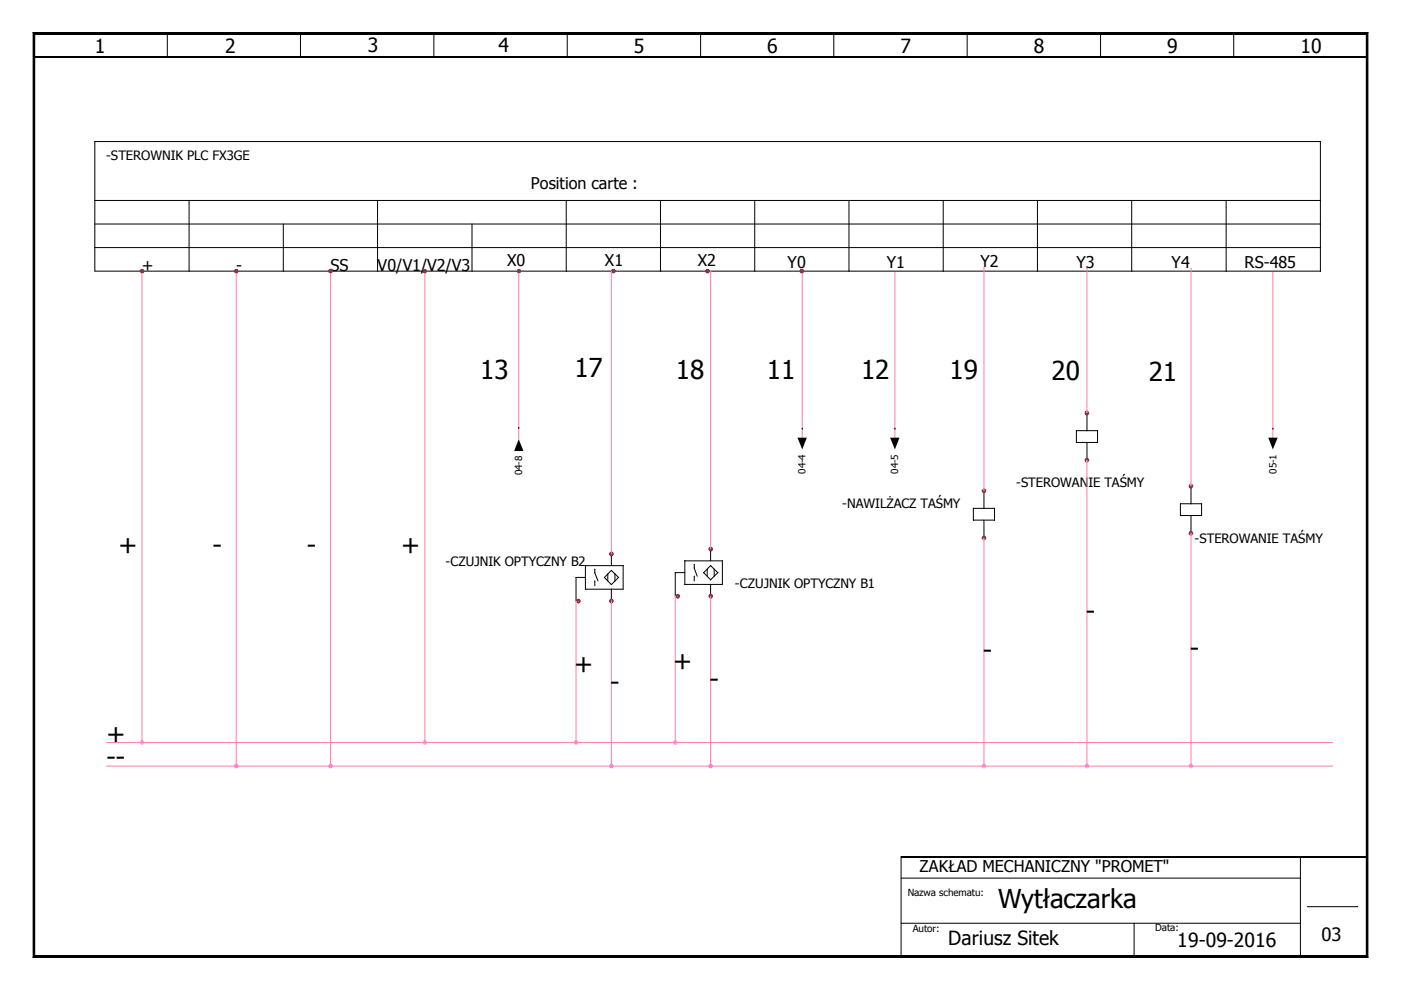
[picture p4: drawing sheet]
<svg xmlns="http://www.w3.org/2000/svg" width="297mm" height="210mm" viewBox="0 0 297 210" stroke-linecap="round" stroke-linejoin="round" font-family="sans-serif">
<path d="M.1 0h296.8v209.8h-296.8z" fill="none" stroke="#fff" stroke-width=".21"/>
<g fill="none" stroke="#000" stroke-width=".21">
<path d="M7 6.9l.4 .3zM7 6.9h283zM7 6.9v196.1zM7 6.9h283v196.1h-283zM7.4 7.2h282.3zM7.4 7.2v195.4zM7.4 7.2h282.3v195.4h-282.3zM35.5 7.1v4.9M63.8 7.1l-.1 4.9M92 7.1v4.9M120.3 7.1v4.9M148.6 7.1l-.1 4.9"/>
<path d="M176.8 7.1v4.9M205.1 7.1h.1M205.1 7.1v4.9M233.4 7.1l-.1 4.9M261.6 7.1v4.9M289.7 7.2l.3-.3zM289.7 7.2v195.4zM290 6.9v196.1zM20.1 30h259.8l.1 27.5h-259.9zM20.1 47.5h259.9M20.1 42.5h259.9M20.1 52.5h259.9"/>
<path d="M40.1 42.5v15M60.1 47.5v10M80 42.5v15M100.1 47.5v10M120.1 42.5v15M140 42.5v15M160 42.5v15M180 42.5v15M200 42.5v15M220 42.5v15M239.9 42.5v15M260 42.5v15"/>
<path d="M110 90.6h.1M170.1 90.8h.1M189.7 90.8h.1M269.9 90.8h.1M191 195.7h84.8M191 186.2h84.8M191.1 181.6l-.1 21.2M240.4 195.7l.1 7.1M275.7 181.6h.1M275.7 181.6v21.2M277.2 192.2h10.7M7 203l.4-.4z"/>
<path d="M7 203h283zM7.4 202.6h282.3zM7.4 202.6l-.4 .4zM289.7 202.6l.3 .4z"/>
</g>
<path d="M7 7.1h283M7.2 6.9v196.1M7.2 12h282.7M289.9 6.9v196.1M191 181.6h98.9M7 202.8h283" fill="none" stroke="#000" stroke-width=".34"/>
<path d="M7 6.9l.4 .3zM289.7 7.2l.3-.3zM110 93.1l1 2.5h-2zM169.1 92.8h2l-1 2.5zM188.7 92.8h2l-1 2.5zM268.9 92.8h2l-1 2.5zM7 203l.4-.4zM7.4 202.6l-.4 .4zM289.7 202.6l.3 .4z" fill="#000"/>
<path d="M30.1 57.5v99.9M50.1 57.5v104.9M70.1 57.5v104.9M90.1 57.5h.1M90.1 57.5v99.9M110 58.2v34.9M170.1 57.8v35M189.7 57.8h.1M189.7 57.8v35M269.9 57.8v35M22.6 157.4h99.6M22.6 162.4h107.1" fill="none" stroke="#ff7f9f" stroke-width=".21"/>
<g fill="#a50000">
<path d="M170 57.4l.4-.2 .1 .3z"/>
<path d="M170.2 57l.2 .2-.4 .2z"/>
<path d="M169.8 57h.4l-.2 .4z"/>
<path d="M169.6 57.2l.2-.2 .2 .4z"/>
<path d="M169.6 57.2l.4 .3h-.5z"/>
<path d="M169.5 57.5h.5l-.4 .3z"/>
<path d="M169.6 57.8l.4-.3-.2 .5z"/>
<path d="M170 57.5l.2 .5h-.4z"/>
<path d="M170 57.5l.4 .3-.2 .2z"/>
<path d="M170 57.5h.5l-.1 .3z"/>
<path d="M150.1 57.4l.3-.2 .1 .3z"/>
<path d="M150.2 57l.2 .2-.4 .2z"/>
<path d="M149.9 57h.3l-.2 .4z"/>
<path d="M149.6 57.2l.3-.2 .1 .4z"/>
<path d="M149.6 57.2l.4 .3h-.5z"/>
<path d="M149.5 57.5h.5l-.4 .3z"/>
<path d="M149.6 57.8l.4-.3-.1 .5z"/>
<path d="M150 57.5l.2 .5h-.3z"/>
<path d="M150 57.5l.4 .3-.2 .2z"/>
<path d="M150.1 57.5h.4l-.1 .3z"/>
<path d="M130.1 57.4l.3-.2 .2 .3z"/>
<path d="M130.2 57l.2 .2-.4 .2z"/>
<path d="M129.9 57h.3l-.2 .4z"/>
<path d="M129.6 57.2l.3-.2 .1 .4z"/>
<path d="M129.6 57.2l.4 .3h-.5z"/>
<path d="M129.5 57.5h.5l-.4 .3z"/>
<path d="M129.6 57.8l.4-.3-.1 .5z"/>
<path d="M130 57.5l.2 .5h-.3z"/>
<path d="M130 57.5l.4 .3-.2 .2z"/>
<path d="M130.1 57.5h.5l-.2 .3z"/>
<path d="M110.1 57.4l.3-.2 .1 .3z"/>
<path d="M110.2 57l.2 .2-.3 .2z"/>
<path d="M109.9 57h.3l-.1 .4z"/>
<path d="M109.6 57.2l.3-.2 .1 .4z"/>
<path d="M109.6 57.2l.4 .2-.4 .1z"/>
<path d="M109.6 57.5h.4l-.4 .3z"/>
<path d="M109.6 57.8l.4-.3-.1 .5z"/>
<path d="M110 57.5l.2 .5h-.3z"/>
<path d="M110.1 57.5l.3 .3-.2 .2z"/>
<path d="M110.1 57.5h.4l-.1 .3z"/>
</g>
<g fill="#ff7fdf">
<path d="M90.1 157.4l.4-.3v.3z"/>
<path d="M90.2 156.9l.3 .2-.4 .3z"/>
<path d="M89.9 156.9h.3l-.1 .5z"/>
<path d="M89.7 157.1l.2-.2 .1 .5z"/>
<path d="M89.7 157.1l.3 .3h-.4z"/>
<path d="M89.6 157.4h.4l-.3 .3z"/>
<path d="M89.7 157.7l.3-.3-.1 .5z"/>
<path d="M90 157.5l.2 .4h-.3z"/>
<path d="M90.1 157.4l.4 .3-.3 .2z"/>
<path d="M90.1 157.4h.4v.3z"/>
</g>
<g fill="#a50000">
<path d="M90.1 57.4l.4-.2v.3z"/>
<path d="M90.2 57l.3 .2-.4 .2z"/>
<path d="M89.9 57h.3l-.1 .4z"/>
<path d="M89.7 57.2l.2-.2 .1 .4z"/>
<path d="M89.7 57.2l.3 .2-.4 .1z"/>
<path d="M89.6 57.5h.4l-.3 .3z"/>
<path d="M89.7 57.8l.3-.3-.1 .5z"/>
<path d="M90 57.5l.2 .5h-.3z"/>
<path d="M90.1 57.5l.4 .3-.3 .2z"/>
<path d="M90.1 57.5h.4v.3z"/>
</g>
<g fill="#ff7fdf">
<path d="M70.1 162.4l.4-.3 .1 .3z"/>
<path d="M70.2 161.9l.3 .2-.4 .3z"/>
<path d="M69.9 161.9h.3l-.1 .4z"/>
<path d="M69.7 162.1l.2-.2 .2 .4z"/>
<path d="M69.7 162.1l.3 .3h-.4z"/>
<path d="M69.6 162.4h.4l-.3 .3z"/>
<path d="M69.7 162.7l.4-.2-.2 .4z"/>
<path d="M70.1 162.5l.1 .4h-.3z"/>
<path d="M70.1 162.4l.4 .3-.3 .2z"/>
<path d="M70.1 162.4h.5l-.1 .3z"/>
</g>
<g fill="#a50000">
<path d="M70.1 57.4l.4-.2 .1 .3z"/>
<path d="M70.2 57l.3 .2-.4 .2z"/>
<path d="M69.9 57h.3l-.1 .4z"/>
<path d="M69.7 57.2l.2-.2 .2 .4z"/>
<path d="M69.7 57.2l.3 .3h-.4z"/>
<path d="M69.6 57.5h.4l-.3 .3z"/>
<path d="M69.7 57.8l.4-.3-.2 .5z"/>
<path d="M70.1 57.5l.1 .5h-.3z"/>
<path d="M70.1 57.5l.4 .3-.3 .2z"/>
<path d="M70.1 57.5h.5l-.1 .3z"/>
</g>
<g fill="#ff7fdf">
<path d="M50.1 162.4l.4-.3 .1 .3z"/>
<path d="M50.2 161.9l.3 .2-.4 .3z"/>
<path d="M49.9 161.9h.3l-.1 .4z"/>
<path d="M49.7 162.1l.2-.2 .2 .4z"/>
<path d="M49.7 162.1l.3 .3h-.4z"/>
<path d="M49.6 162.4h.4l-.3 .3z"/>
<path d="M49.7 162.7l.4-.2-.2 .4z"/>
<path d="M50.1 162.5l.1 .4h-.3z"/>
<path d="M50.1 162.4l.4 .3-.3 .2z"/>
<path d="M50.1 162.4h.5l-.1 .3z"/>
</g>
<g fill="#a50000">
<path d="M50.1 57.4l.4-.2 .1 .3z"/>
<path d="M50.2 57l.3 .2-.4 .2z"/>
<path d="M49.9 57h.3l-.1 .4z"/>
<path d="M49.7 57.2l.2-.2 .2 .4z"/>
<path d="M49.7 57.2l.3 .3h-.4z"/>
<path d="M49.6 57.5h.4l-.3 .3z"/>
<path d="M49.7 57.8l.4-.3-.2 .5z"/>
<path d="M50.1 57.5l.1 .5h-.3z"/>
<path d="M50.1 57.5l.4 .3-.3 .2z"/>
<path d="M50.1 57.5h.5l-.1 .3z"/>
</g>
<g fill="#ff7fdf">
<path d="M30.1 157.4l.4-.3 .1 .3z"/>
<path d="M30.3 156.9l.2 .2-.4 .3z"/>
<path d="M30 156.9h.3l-.2 .5z"/>
<path d="M29.7 157.1l.3-.2 .1 .5z"/>
<path d="M29.7 157.1l.4 .3h-.5z"/>
<path d="M29.6 157.4h.5l-.4 .3z"/>
<path d="M29.7 157.7l.4-.2-.1 .4z"/>
<path d="M30.1 157.5l.2 .4h-.3z"/>
<path d="M30.1 157.4l.4 .3-.2 .2z"/>
<path d="M30.1 157.4h.5l-.1 .3z"/>
</g>
<g fill="#a50000">
<path d="M30.1 57.4l.4-.2 .1 .3z"/>
<path d="M30.3 57l.2 .2-.4 .2z"/>
<path d="M30 57h.3l-.2 .4z"/>
<path d="M29.7 57.2l.3-.2 .1 .4z"/>
<path d="M29.7 57.2l.4 .3h-.5z"/>
<path d="M29.6 57.5h.5l-.4 .3z"/>
<path d="M29.7 57.8l.4-.3-.1 .5z"/>
<path d="M30.1 57.5l.2 .5h-.3z"/>
<path d="M30.1 57.5l.4 .3-.2 .2z"/>
<path d="M30.1 57.5h.5l-.1 .3z"/>
</g>
<g fill="none" stroke="#000" stroke-width=".21">
<path d="M145.2 118.9h8v5h-8zM147.2 119.7v.7M150.7 119.9l-1.5 1.5M150.7 119.9l1.5 1.5M150.7 119.9h.1M150.7 116.4v2.5M145.2 121.4h-2v5M147.2 120.4l.6 1.8M147.2 120.4h.1M147.2 122.2v1M149.2 121.4h.1M149.2 121.4l1.5 1.5"/>
<path d="M150 120.7l-.1 1.5M150.7 123.9v2.5M150.7 122.9h.1M151.5 120.7l-.1 1.5M152.2 121.4h.1M152.2 121.4l-1.5 1.5"/>
</g>
<g fill="#a50000">
<path d="M150.7 126.4l.4-.3 .1 .3z"/>
<path d="M150.8 125.9l.3 .2-.4 .3z"/>
<path d="M150.5 125.9h.3l-.1 .5z"/>
<path d="M150.3 126.1l.2-.2 .2 .5z"/>
<path d="M150.3 126.1l.3 .3h-.4z"/>
<path d="M150.2 126.4h.4l-.3 .3z"/>
<path d="M150.3 126.7l.4-.2-.2 .4z"/>
<path d="M150.7 126.5l.1 .4h-.3z"/>
<path d="M150.7 126.4l.4 .3-.3 .2z"/>
<path d="M150.7 126.4h.5l-.1 .3z"/>
<path d="M150.7 116.4l.4-.3 .1 .3z"/>
<path d="M150.8 116l.3 .1-.4 .3z"/>
<path d="M150.5 116h.3l-.1 .4z"/>
<path d="M150.3 116.1l.2-.1 .2 .4z"/>
<path d="M150.3 116.1l.3 .3h-.4z"/>
<path d="M150.2 116.4l.4 .1-.3 .2z"/>
<path d="M150.3 116.7l.4-.2-.2 .4z"/>
<path d="M150.7 116.5l.1 .4h-.3z"/>
<path d="M150.7 116.5l.4 .2-.3 .2z"/>
<path d="M150.7 116.5l.5-.1-.1 .3z"/>
<path d="M143.7 126.4l.4-.3 .1 .3z"/>
<path d="M143.8 125.9l.3 .2-.4 .3z"/>
<path d="M143.5 125.9h.3l-.1 .5z"/>
<path d="M143.3 126.1l.2-.2 .2 .5z"/>
<path d="M143.3 126.1l.3 .3h-.4z"/>
<path d="M143.2 126.4h.4l-.3 .3z"/>
<path d="M143.3 126.7l.4-.2-.2 .4z"/>
<path d="M143.7 126.5l.1 .4h-.3z"/>
<path d="M143.7 126.4l.4 .3-.3 .2z"/>
<path d="M143.7 126.4h.5l-.1 .3z"/>
</g>
<g fill="none" stroke="#000" stroke-width=".21">
<path d="M124.1 119.9h8v5h-8zM129.7 117.4l-.1 2.5M124.1 122.4h-2l.1 5M126.1 121.5l.7 1.7M126.1 121.5h.1M126.1 120.7v.8M126.1 123.2v1M128.1 122.4h.1M128.1 122.4l1.5 1.6M128.9 121.7v1.5M129.6 124.9v2.5M129.6 120.9l-1.5 1.5"/>
<path d="M129.6 124h.1M129.6 120.9l1.5 1.5M129.6 120.9h.1M130.4 121.7v1.5M131.1 122.4h.1M131.1 122.4l-1.5 1.6"/>
</g>
<g fill="#a50000">
<path d="M129.7 127.4l.3-.2 .1 .2z"/>
<path d="M129.8 127l.2 .2-.3 .2z"/>
<path d="M129.5 127h.3l-.2 .4z"/>
<path d="M129.2 127.2l.3-.2 .1 .4z"/>
<path d="M129.2 127.2l.4 .2h-.5z"/>
<path d="M129.1 127.4l.5 .1-.4 .2z"/>
<path d="M129.2 127.7l.4-.2-.1 .4z"/>
<path d="M129.6 127.5l.2 .4h-.3z"/>
<path d="M129.6 127.5l.4 .2-.2 .2z"/>
<path d="M129.7 127.4h.4l-.1 .3z"/>
<path d="M129.7 117.4l.3-.3 .1 .3z"/>
<path d="M129.8 117l.2 .1-.3 .3z"/>
<path d="M129.5 117h.3l-.2 .4z"/>
<path d="M129.2 117.1l.3-.1 .1 .4z"/>
<path d="M129.2 117.1l.4 .3h-.5z"/>
<path d="M129.1 117.4l.5 .1-.4 .2z"/>
<path d="M129.2 117.7l.4-.2-.1 .4z"/>
<path d="M129.6 117.5l.2 .4h-.3z"/>
<path d="M129.6 117.5l.4 .2-.2 .2z"/>
<path d="M129.7 117.4h.4l-.1 .3z"/>
<path d="M122.7 127.4l.3-.2 .1 .2z"/>
<path d="M122.8 127l.2 .2-.3 .2z"/>
<path d="M122.5 127h.3l-.2 .4z"/>
<path d="M122.2 127.2l.3-.2 .1 .4z"/>
<path d="M122.2 127.2l.4 .2h-.5z"/>
<path d="M122.1 127.4l.5 .1-.4 .2z"/>
<path d="M122.2 127.7l.4-.2-.1 .4z"/>
<path d="M122.6 127.5l.2 .4h-.3z"/>
<path d="M122.6 127.5l.4 .2-.2 .2z"/>
<path d="M122.7 127.4h.4l-.1 .3z"/>
</g>
<path d="M129.7 57.5l-.1 59.9M150.7 57.5v58.9M122.2 127.4l-.1 30h160.4M129.7 127.4l-.1 35h79.1M143.2 126.4v31M150.7 126.4v36" fill="none" stroke="#ff7f9f" stroke-width=".21"/>
<g fill="#ff7fdf">
<path d="M150.7 162.4l.4-.3 .1 .3z"/>
<path d="M150.8 161.9l.3 .2-.4 .3z"/>
<path d="M150.5 161.9h.3l-.1 .4z"/>
<path d="M150.3 162.1l.2-.2 .2 .4z"/>
<path d="M150.3 162.1l.3 .3h-.4z"/>
<path d="M150.2 162.4h.4l-.3 .3z"/>
<path d="M150.3 162.7l.4-.2-.2 .4z"/>
<path d="M150.7 162.5l.1 .4h-.3z"/>
<path d="M150.7 162.4l.4 .3-.3 .2z"/>
<path d="M150.7 162.4h.5l-.1 .3z"/>
<path d="M143.2 157.4l.4-.3 .1 .3z"/>
<path d="M143.3 156.9l.3 .2-.4 .3z"/>
<path d="M143 156.9h.3l-.1 .5z"/>
<path d="M142.8 157.1l.2-.2 .2 .5z"/>
<path d="M142.8 157.1l.3 .3h-.4z"/>
<path d="M142.7 157.4h.4l-.3 .3z"/>
<path d="M142.8 157.7l.4-.2-.2 .4z"/>
<path d="M143.2 157.5l.1 .4h-.3z"/>
<path d="M143.2 157.4l.4 .3-.3 .2z"/>
<path d="M143.2 157.4h.5l-.1 .3z"/>
<path d="M129.7 162.4l.3-.3 .1 .3z"/>
<path d="M129.8 161.9l.2 .2-.3 .3z"/>
<path d="M129.5 161.9h.3l-.2 .4z"/>
<path d="M129.2 162.1l.3-.2 .1 .4z"/>
<path d="M129.2 162.1l.4 .3h-.5z"/>
<path d="M129.1 162.4h.5l-.4 .3z"/>
<path d="M129.2 162.7l.4-.2-.1 .4z"/>
<path d="M129.6 162.5l.2 .4h-.3z"/>
<path d="M129.6 162.5l.4 .2-.2 .2z"/>
<path d="M129.7 162.4h.4l-.1 .3z"/>
<path d="M122.2 157.4l.4-.3v.3z"/>
<path d="M122.3 156.9l.3 .2-.4 .3z"/>
<path d="M122 156.9h.3l-.2 .5z"/>
<path d="M122 156.9l.1 .5-.4-.3z"/>
<path d="M121.7 157.1l.4 .3h-.5z"/>
<path d="M121.6 157.4h.5l-.4 .3z"/>
<path d="M121.7 157.7l.4-.2-.1 .4z"/>
<path d="M122.1 157.5l.2 .4h-.3z"/>
<path d="M122.2 157.4l.4 .3-.3 .2z"/>
<path d="M122.2 157.4h.4v.3z"/>
</g>
<path d="M208.6 104.1v3.7M208.6 110.3l.1 3.7M210.9 107.8v2.5M210.9 107.8h-4.5v2.5h4.5M252.5 103.1v3.7M252.5 109.3l.1 3.8M254.8 106.8v2.5M254.8 106.8h-4.5v2.5h4.5" fill="none" stroke="#000" stroke-width=".21"/>
<g fill="#a50000">
<path d="M252.6 113l.3-.2 .1 .3z"/>
<path d="M252.6 112.6l.3 .2-.4 .2z"/>
<path d="M252.3 112.6h.3l-.1 .4z"/>
<path d="M252.1 112.8l.2-.2 .2 .4z"/>
<path d="M252.1 112.8l.4 .3h-.5z"/>
<path d="M252 113.1h.5l-.4 .3z"/>
<path d="M252.1 113.4l.4-.3-.2 .4z"/>
<path d="M252.5 113.1l.1 .4h-.3z"/>
<path d="M252.5 113.1l.4 .3-.3 .1z"/>
<path d="M252.6 113.1h.4l-.1 .3z"/>
<path d="M252.6 103l.3-.2 .1 .3z"/>
<path d="M252.6 102.6l.3 .2-.4 .2z"/>
<path d="M252.3 102.6h.3l-.1 .4z"/>
<path d="M252.1 102.8l.2-.2 .2 .4z"/>
<path d="M252.1 102.8l.4 .3h-.5z"/>
<path d="M252 103.1h.5l-.4 .3z"/>
<path d="M252.1 103.4l.4-.3-.2 .4z"/>
<path d="M252.5 103.1l.1 .4h-.3z"/>
<path d="M252.5 103.1l.4 .3-.3 .1z"/>
<path d="M252.6 103.1h.4l-.1 .3z"/>
<path d="M208.7 114l.3-.3 .1 .3z"/>
<path d="M208.8 113.6l.2 .1-.3 .3z"/>
<path d="M208.5 113.6h.3l-.1 .4z"/>
<path d="M208.2 113.7l.3-.1 .1 .4z"/>
<path d="M208.2 113.7l.4 .3h-.5z"/>
<path d="M208.1 114l.5 .1-.4 .2z"/>
<path d="M208.2 114.3l.4-.2-.1 .4z"/>
<path d="M208.6 114.1l.2 .4h-.3z"/>
<path d="M208.7 114.1l.3 .2-.2 .2z"/>
<path d="M208.7 114h.4l-.1 .3z"/>
<path d="M208.7 104l.3-.2 .1 .3z"/>
<path d="M208.8 103.6l.2 .2-.3 .2z"/>
<path d="M208.5 103.6h.3l-.1 .4z"/>
<path d="M208.2 103.8l.3-.2 .1 .4z"/>
<path d="M208.2 103.8l.4 .3h-.5z"/>
<path d="M208.1 104.1h.5l-.4 .3z"/>
<path d="M208.2 104.4l.4-.3-.1 .4z"/>
<path d="M208.6 104.1l.2 .4h-.3z"/>
<path d="M208.7 104.1l.3 .3-.2 .1z"/>
<path d="M208.7 104.1h.4l-.1 .3z"/>
</g>
<path d="M230.5 87.6v3.7M230.5 93.8v3.8M232.7 91.3v2.5M232.7 91.3h-4.5v2.5h4.5" fill="none" stroke="#000" stroke-width=".21"/>
<g fill="#a50000">
<path d="M230.5 97.5l.3-.2 .2 .3z"/>
<path d="M230.6 97.1l.2 .2-.3 .2z"/>
<path d="M230.3 97.1h.3l-.1 .4z"/>
<path d="M230 97.3l.3-.2 .1 .4z"/>
<path d="M230 97.3l.4 .3h-.4z"/>
<path d="M230 97.6h.4l-.4 .3z"/>
<path d="M230 97.9l.4-.3-.1 .4z"/>
<path d="M230.4 97.6l.2 .4h-.3z"/>
<path d="M230.5 97.6l.3 .3-.2 .1z"/>
<path d="M230.5 97.6h.5l-.2 .3z"/>
<path d="M230.5 87.5l.3-.2 .2 .3z"/>
<path d="M230.6 87.1l.2 .2-.3 .2z"/>
<path d="M230.3 87.1h.3l-.1 .4z"/>
<path d="M230 87.3l.3-.2 .1 .4z"/>
<path d="M230 87.3l.4 .3h-.4z"/>
<path d="M230 87.6h.4l-.4 .3z"/>
<path d="M230 87.9l.4-.3-.1 .5z"/>
<path d="M230.4 87.6l.2 .5h-.3z"/>
<path d="M230.5 87.6l.3 .3-.2 .2z"/>
<path d="M230.5 87.6h.5l-.2 .3z"/>
</g>
<path d="M208.7 56.7l-.1 47.4M230.5 56.9v30.7M252.6 56.9l-.1 46.2M208.7 114l-.1 48.4h21.9" fill="none" stroke="#ff7f9f" stroke-width=".21"/>
<g fill="#ff7fdf">
<path d="M208.7 162.4l.3-.3 .1 .3z"/>
<path d="M208.8 161.9l.2 .2-.3 .3z"/>
<path d="M208.5 161.9h.3l-.1 .4z"/>
<path d="M208.2 162.1l.3-.2 .1 .4z"/>
<path d="M208.2 162.1l.4 .3h-.5z"/>
<path d="M208.1 162.4h.5l-.4 .3z"/>
<path d="M208.2 162.7l.4-.2-.1 .4z"/>
<path d="M208.6 162.5l.2 .4h-.3z"/>
<path d="M208.7 162.4l.3 .3-.2 .2z"/>
<path d="M208.7 162.4h.4l-.1 .3z"/>
</g>
<path d="M230.5 97.6v64.8h22.1" fill="none" stroke="#ff7f9f" stroke-width=".21"/>
<g fill="#ff7fdf">
<path d="M230.5 162.4l.3-.3 .2 .3z"/>
<path d="M230.6 161.9l.2 .2-.3 .3z"/>
<path d="M230.3 161.9h.3l-.1 .4z"/>
<path d="M230 162.1l.3-.2 .1 .5z"/>
<path d="M230 162.1l.4 .3h-.4z"/>
<path d="M230 162.4h.4l-.4 .3z"/>
<path d="M230 162.7l.4-.3-.1 .5z"/>
<path d="M230.4 162.5l.2 .4h-.3z"/>
<path d="M230.5 162.5l.3 .2-.2 .2z"/>
<path d="M230.5 162.4h.5l-.2 .3z"/>
</g>
<path d="M252.6 113.1l-.1 49.3h30" fill="none" stroke="#ff7f9f" stroke-width=".21"/>
<g fill="#ff7fdf">
<path d="M252.6 162.4l.3-.3 .1 .3z"/>
<path d="M252.6 161.9l.3 .2-.3 .3z"/>
<path d="M252.3 161.9h.3l-.1 .4z"/>
<path d="M252.1 162.1l.2-.2 .2 .5z"/>
<path d="M252.1 162.1l.4 .3h-.5z"/>
<path d="M252 162.4h.5l-.4 .3z"/>
<path d="M252.1 162.7l.4-.3-.2 .5z"/>
<path d="M252.5 162.5l.1 .4h-.3z"/>
<path d="M252.5 162.5l.4 .2-.3 .2z"/>
<path d="M252.6 162.4h.4l-.1 .3z"/>
</g>
<g font-size="5.5">
<text x="101.8" y="80.4">13</text>
<text x="121.8" y="79.9">17</text>
<text x="143.3" y="80.3">18</text>
<text x="162.6" y="80.4">11</text>
<text x="182.6" y="80.4">12</text>
<text x="201.3" y="80.3">19</text>
<text x="223" y="80.6">20</text>
<text x="243.5" y="80.9">21</text>
<text x="25.1" y="117.4">+</text>
<text x="45.1" y="117.4">-</text>
<text x="65.1" y="117.4">-</text>
<text x="85.1" y="117.4">+</text>
<text x="230.2" y="131.5">-</text>
<text x="121.7" y="142.6">+</text>
<text x="142.7" y="142.1">+</text>
<text x="208.4" y="139.7">-</text>
<text x="252.3" y="139.2">-</text>
<text x="129.4" y="146.4">-</text>
<text x="150.4" y="145.9">-</text>
<text x="22.6" y="157.4">+</text>
<text x="22.6" y="162.4">--</text>
<text x="211.6" y="192.4">Wytłaczarka</text>
</g>
<g font-size="4.1">
<text x="20.1" y="11.2">1</text>
<text x="47.7" y="11.3">2</text>
<text x="78" y="10.9">3</text>
<text x="105.7" y="10.9">4</text>
<text x="134.4" y="11.1">5</text>
<text x="162.6" y="11.1">6</text>
<text x="190.9" y="11.1">7</text>
<text x="219.2" y="11.1">8</text>
<text x="247.5" y="11.1">9</text>
<text x="275.7" y="11.1">10</text>
<text x="201" y="200.4">Dariusz Sitek</text>
<text x="249.6" y="200.8">19-09-2016</text>
</g>
<text font-size="3.9" x="280.2" y="199.6">03</text>
<g font-size="3.4">
<text x="112.6" y="40">Position carte :</text>
<text x="30.1" y="57.5">+</text>
<text x="50.1" y="57.5">-</text>
<text x="70.1" y="57.5">SS</text>
<text x="80" y="57.5">V0/V1/V2/V3</text>
<text x="107.5" y="56.5">X0</text>
<text x="128.3" y="56.4">X1</text>
<text x="148" y="56.4">X2</text>
<text x="167" y="56.8">Y0</text>
<text x="188" y="56.8">Y1</text>
<text x="207.9" y="56.7">Y2</text>
<text x="228.3" y="56.9">Y3</text>
<text x="248.4" y="56.9">Y4</text>
<text x="263.9" y="56.9">RS-485</text>
<text x="195" y="184.9">ZAKŁAD MECHANICZNY &quot;PROMET&quot;</text>
</g>
<g font-size="2.7">
<text x="22.5" y="33.8">-STEROWNIK PLC FX3GE</text>
<text x="178.6" y="107.8">-NAWILŻACZ TAŚMY</text>
<text x="215.4" y="103.3">-STEROWANIE TAŚMY</text>
<text x="94.4" y="119.9">-CZUJNIK OPTYCZNY B2</text>
<text x="253.3" y="115.1">-STEROWANIE TAŚMY</text>
<text x="155.8" y="124.7">-CZUJNIK OPTYCZNY B1</text>
</g>
<g font-size="2.1">
<text x="110.7" y="100.8" transform="rotate(-90 110.7 100.8)">04-8</text>
<text x="170.8" y="100.4" transform="rotate(-90 170.8 100.4)">04-4</text>
<text x="190.5" y="100.4" transform="rotate(-90 190.5 100.4)">04-5</text>
<text x="270.6" y="100.4" transform="rotate(-90 270.6 100.4)">05-1</text>
<text x="24.7" y="161.4">-</text>
<text x="192.5" y="189.9">Nazwa schematu:</text>
<text x="193.5" y="197.5">Autor:</text>
<text x="244.9" y="197.4">Data:</text>
</g>
</svg>
